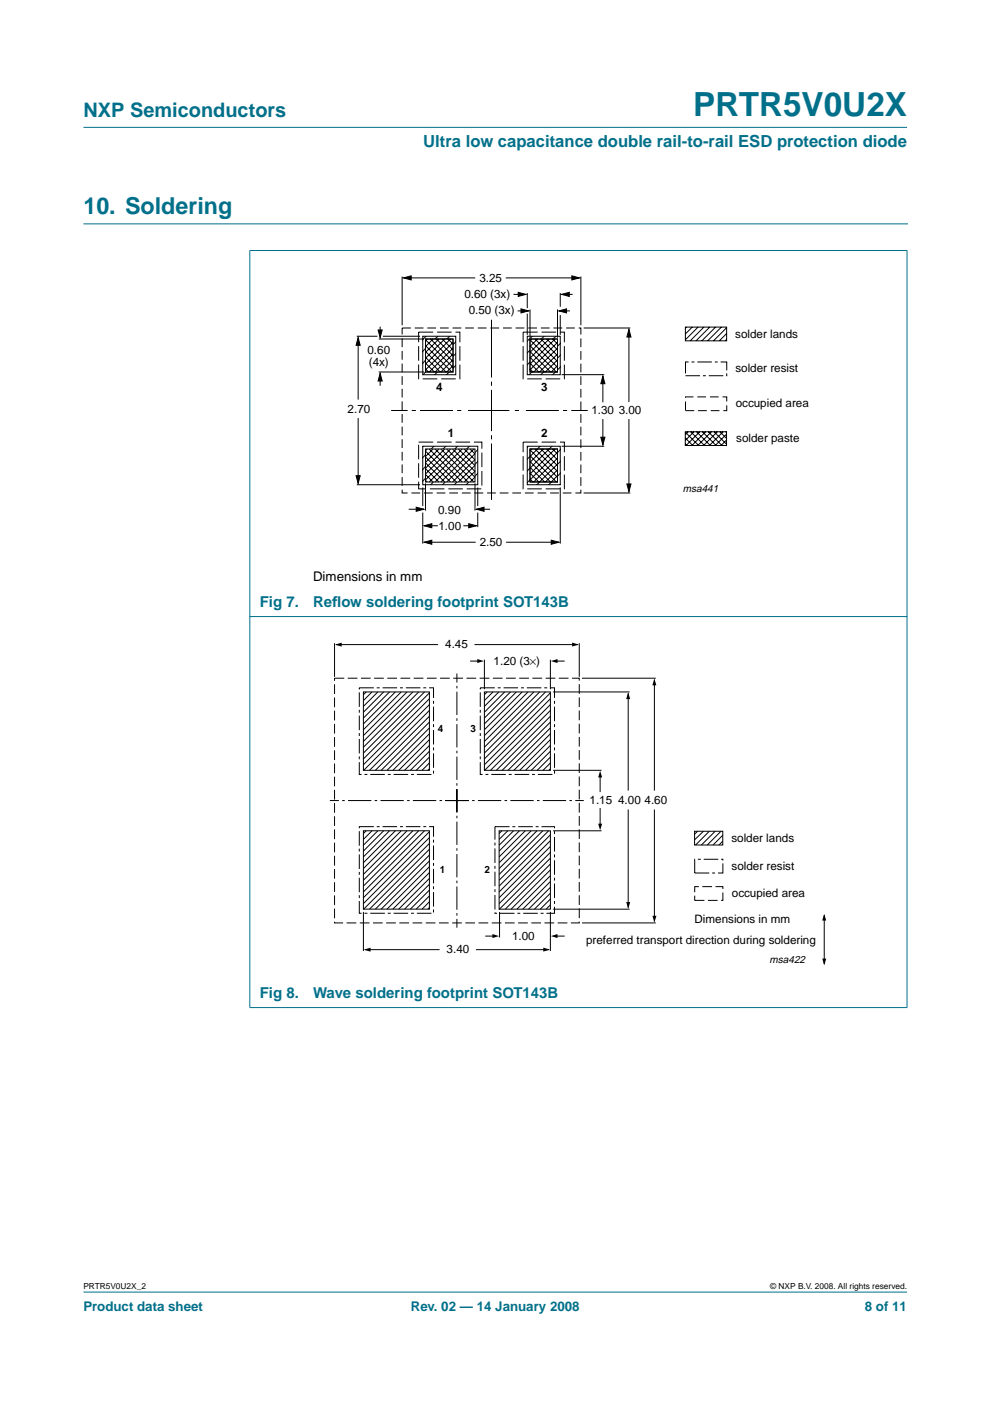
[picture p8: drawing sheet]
<svg xmlns="http://www.w3.org/2000/svg" width="210mm" height="297mm" viewBox="0 0 210 297" stroke-linecap="round" stroke-linejoin="round" font-family="sans-serif">
<g fill="#00708a" stroke="#00708a" stroke-width=".21">
<path d="M17.7 273.9h174.6z"/>
<path d="M17.7 27h174.6z"/>
<path d="M53 53.2v160.4z"/>
<path d="M192.3 53.2v160.4z"/>
<path d="M52.9 53.1h139.5z"/>
<path d="M52.9 130.7h139.5z"/>
<path d="M52.9 213.6h139.5z"/>
</g>
<path d="M17.7 47.5h174.7" fill="none" stroke="#00708a" stroke-width=".21"/>
<g fill="none" stroke="#000" stroke-width=".21">
<path d="M85.3 58.6v10.4M85.6 58.9h15.2M107.2 58.9h15.7M123.2 58.6v10.4M80.3 71.9h9.6M80.3 78.9h9.6M80.6 69.3v2.3M80.6 79.2v2.6M81.2 71.3h7.9M104.2 67.8v12.2M108.9 62.4h2.6M109.7 65.9h2.4"/>
<path d="M111.8 71.3h7v8.2h-7zM111.8 62.1v3.2M111.8 66.5v4.5M112.4 65.6v6M112.5 71.6l-.8 .8M112.9 71.2l-.4 .4M115.4 71.2l-3.7 3.7M117.5 71.6l-5.8 5.8M117.9 71.2l-.4 .4M118.2 65.6v6M118.5 65.9h2.3M118.8 62.1v2.9"/>
<path d="M118.8 66.8v4.2M118.8 72.8l-6.7 6.7M118.8 75.3l-4.2 4.2M118.8 77.8l-1.7 1.7M119.1 79.4h9M119.1 62.4h2.3M123.7 69.5h9.9M127.8 79.7v5.6M133.3 69.8v15.4M75.9 88.6v13.9M82.9 87h3.5M87.3 87h.9"/>
<path d="M89.1 87h6.9M96.9 87h.9M99.3 87h8.7M104.2 80.9v.9M104.2 82.7v8.7M104.2 92.3v.9M104.2 94v12M109.2 87h.8M111.5 87h7M119.1 94.6h9M119.4 87h.8M121.1 87h3.5"/>
<path d="M127.8 88.8v5.5M133.3 88.8v15.4M75.6 102.8h13.5M89.9 115h11M107.3 115h11.2M118.8 103.4v11.9M123.7 104.5h9.9"/>
</g>
<g fill="#000" stroke="#000" stroke-width=".21">
<path d="M85.6 58.9l1.6-.4v.9zM121.2 58.5l1.7 .4-1.7 .5zM80.2 70h.8l-.4 1.6zM109.9 62l1.6 .4-1.6 .4zM110.5 65.5l1.6 .4-1.6 .5zM118.5 65.9l1.6-.4v.9zM119.1 62.4l1.6-.4v.8zM133.3 69.8l.5 1.7h-.9zM80.6 79.2l.4 1.6h-.8zM127.8 79.7l.5 1.7h-.9zM127.4 92.7h.9l-.5 1.6zM75.5 100.9h.9l-.5 1.6z"/>
<path d="M89.9 115l1.7-.5v.9zM116.9 114.5l1.6 .5-1.6 .4zM132.9 102.6h.9l-.5 1.6z"/>
</g>
<path d="M85.3 69.5h37.9v35h-37.9z" fill="none" stroke="#000" stroke-width=".21" stroke-dasharray="1.9 .8" stroke-linecap="butt"/>
<path d="M112.4 71.9h5.8v7h-5.8z" fill="#fff" stroke="#000" stroke-width=".21"/>
<g fill="none" stroke="#000" stroke-width=".21">
<path d="M112.4 71.9h5.8v7h-5.8zM112.4 78.2l.6 .7M112.4 77l1.8 1.9M112.4 75.8l3.1 3.1M112.4 74.5l4.3 4.4M112.4 73.3l5.6 5.6M112.4 72l5.8 5.9M112.7 71.9l-.3 .3M113.4 71.9l4.8 4.7M114 71.9l-1.6 1.6M114.7 71.9l3.5 3.5M115.2 71.9l-2.8 2.8"/>
<path d="M115.9 71.9l2.3 2.3M116.4 71.9l-4 4M117.1 71.9l1.1 1M117.7 71.9l-5.3 5.3M118.2 78.8l-.1 .1M118.2 77.5l-1.3 1.4M118.2 76.3l-2.6 2.6M118.2 75.1l-3.8 3.8M118.2 73.8l-5 5.1M118.2 72.6l-5.8 5.8M111.8 94.6h7v8.2h-7zM112.1 94.6l-.4 .3"/>
<path d="M114.6 94.6l-2.9 2.8M117.1 94.6l-5.4 5.3M118.8 97.8l-5 5M118.8 95.3l-7.1 7.1M118.8 102.8h.1M118.8 100.3l-2.5 2.5"/>
</g>
<path d="M110.9 70.4h8.8v9.9h-8.8z" fill="none" stroke="#000" stroke-width=".21" stroke-dasharray="3.1 .8" stroke-linecap="butt"/>
<path d="M112.4 95.2h5.8v7h-5.8z" fill="#fff" stroke="#000" stroke-width=".21"/>
<g fill="none" stroke="#000" stroke-width=".21">
<path d="M89.6 71.3h7v8.2h-7zM90.4 71.2l-.8 .8M92.5 71.6l-2.9 2.9M92.9 71.2l-.4 .4M95 71.6l-5.4 5.5M95.4 71.2l-.4 .4M96.7 72.4l-7.1 7.1M96.7 77.4l-2.1 2.1M96.7 74.9l-4.6 4.6M112.4 95.2h5.8v7h-5.8zM112.4 99.1l3.1 3.1M112.4 97.8l4.3 4.4"/>
<path d="M112.4 96.6l5.6 5.6M112.4 95.4l5.8 5.8M112.7 95.2l-.3 .4M113.4 95.2l4.8 4.8M114 95.2l-1.6 1.6M114.7 95.2l3.5 3.5M115.2 95.2l-2.8 2.8M115.9 95.2l2.3 2.3M116.4 95.2l-4 4.1M117.1 95.2l1.1 1.1M117.7 95.2l-5.3 5.3M118.2 99.6l-2.6 2.6"/>
<path d="M118.2 98.4l-3.8 3.8M118.2 97.1l-5 5.1M118.2 95.9l-5.8 5.8M112.4 101.6l.6 .6M112.4 100.3l1.8 1.9M118.2 102.1l-.1 .1M118.2 100.9l-1.3 1.3"/>
</g>
<path d="M110.9 93.7h8.8v9.9h-8.8z" fill="none" stroke="#000" stroke-width=".21" stroke-dasharray="3.1 .8" stroke-linecap="butt"/>
<path d="M90.2 71.9h5.8v7h-5.8z" fill="#fff" stroke="#000" stroke-width=".21"/>
<g fill="none" stroke="#000" stroke-width=".21">
<path d="M90.2 71.9h5.8v7h-5.8zM90.2 78.2l.7 .7M90.2 77l1.9 1.9M90.2 75.8l3.1 3.1M90.2 74.5l4.4 4.4M90.2 73.3l5.6 5.6M90.2 72l5.8 5.9M90.6 71.9l-.4 .3M91.3 71.9l4.7 4.7M91.8 71.9l-1.6 1.6M92.5 71.9l3.5 3.5M93.1 71.9l-2.9 2.8"/>
<path d="M93.8 71.9l2.2 2.3M94.3 71.9l-4.1 4M95 71.9l1 1M95.5 71.9l-5.3 5.3M96 78.8v.1M96 77.5l-1.3 1.4M96 76.3l-2.5 2.6M96 75.1l-3.8 3.8M96 73.8l-5 5.1M96 72.6l-5.8 5.8M89.6 94.6h11.7v8.2h-11.7zM92 94.6l-2.4 2.5"/>
<path d="M94.6 94.6l-5 5M97.1 94.6l-7.5 7.4M99.6 94.6l-8.3 8.2M101.3 97.8l-5 5M101.3 95.3l-7.5 7.5M101.3 102.8h.1M101.3 100.3l-2.5 2.5"/>
</g>
<path d="M88.8 70.4h8.7v9.9h-8.7z" fill="none" stroke="#000" stroke-width=".21" stroke-dasharray="3.1 .8" stroke-linecap="butt"/>
<path d="M90.2 95.2h10.5v7h-10.5z" fill="#fff" stroke="#000" stroke-width=".21"/>
<path d="M88.8 93.7h13.4v9.9h-13.4z" fill="none" stroke="#000" stroke-width=".21" stroke-dasharray="3.1 .8" stroke-linecap="butt"/>
<g fill="none" stroke="#000" stroke-width=".21">
<path d="M75.6 71.3h4.4M75.9 71.6v13.1M145.3 69.3h8.8v3h-8.8zM145.5 69.3l-.2 .3M146.8 69.3l-1.5 1.5M148 69.3l-2.7 2.7M149.2 69.3l-2.9 3M150.5 69.3l-2.9 3M151.7 69.3l-2.9 3M153 69.3l-3 3M154.1 72l-.3 .3M154.1 70.7l-1.6 1.6"/>
<path d="M154.1 69.5l-2.8 2.8M90.2 99.4l2.8 2.8M90.2 98.1l4.1 4.1M90.2 96.9l5.3 5.3M90.2 95.7l6.6 6.5M90.6 95.2l-.4 .4M91 95.2l7 7M91.8 95.2l-1.6 1.6M92.2 95.2l7 7M93.1 95.2l-2.9 2.8M93.5 95.2l7 7M94.3 95.2l-4.1 4.1"/>
<path d="M94.7 95.2l6 6M95.5 95.2l-5.3 5.3M95.9 95.2l4.8 4.8M96.8 95.2l-6.6 6.5M97.2 95.2l3.5 3.5M98 95.2l-7 7M98.4 95.2l2.3 2.3M99.2 95.2l-7 7M99.7 95.2l1 1.1M100.5 95.2l-7 7M100.7 99.9l-2.3 2.3M100.7 98.7l-3.5 3.5"/>
<path d="M100.7 97.4l-4.7 4.8M100.7 96.2l-6 6M145.3 91.5h8.7v3h-8.7zM145.3 91.6l2.8 2.9M145.3 92.9l1.6 1.6M145.3 94.1l.4 .4M145.9 91.5l-.6 .6M146.4 91.5l3 3M147.1 91.5l-1.8 1.9M147.7 91.5l2.9 3M148.4 91.5l-2.9 3M148.9 91.5l2.9 3"/>
<path d="M149.6 91.5l-2.9 3M150.2 91.5l2.9 3M150.9 91.5l-3 3M151.4 91.5l2.6 2.7M152.1 91.5l-2.9 3M152.6 91.5l1.4 1.5M153.3 91.5l-2.9 3M153.9 91.5l.1 .2M154 93.3l-1.1 1.2M154 92.1l-2.4 2.4M86.7 108h3.2M89.6 103.4v11.9"/>
<path d="M89.9 111.5h2.9M90.2 101.8l.4 .4M90.2 100.6l1.6 1.6M90.2 102.5v5.8M98.3 111.5h2.7M100.7 101.1l-1 1.1M100.7 102.5v5.8M101 108h2.9M101.3 103.4v8.4M70.9 136.4v7.1M71.2 136.7h21.7M100.6 136.7h21.9"/>
<path d="M102.7 139.9v6.2M116.7 139.9v6.2M122.8 136.4v7.1M77.1 146.7h13.9v16.6h-13.9zM77.6 146.7l-.5 .6M78.9 146.7l-1.8 1.8M80.1 146.7l-3 3.1M81.4 146.7l-4.3 4.3M82.6 146.7l-5.5 5.5M83.8 146.7l-6.7 6.8M85.1 146.7l-8 8M86.3 146.7l-9.2 9.3"/>
<path d="M87.5 146.7l-10.4 10.5M88.8 146.7l-11.7 11.7M90 146.7l-12.9 13M91 159.3l-4 4M91 158.1l-5.2 5.2M91 156.8l-6.5 6.5M91 155.6l-7.7 7.7M91 154.3l-8.9 9M91 153.1l-10.2 10.2M91 151.9l-11.4 11.4M91 150.6l-12.7 12.7M91 149.4l-13.9 14"/>
<path d="M91 148.2l-13.9 13.9M91 146.9l-13.9 14M99.8 140.2h1.7M102.7 146.7h14v16.6h-14zM103.3 146.7l-.6 .6M104.5 146.7l-1.8 1.8M105.8 146.7l-3.1 3.1M107 146.7l-4.3 4.3M108.2 146.7l-5.5 5.5M109.5 146.7l-6.8 6.8M110.7 146.7l-8 8M112 146.7l-9.3 9.3"/>
<path d="M113.2 146.7l-10.5 10.5M114.4 146.7l-11.7 11.7M115.7 146.7l-13 13M116.7 159.3l-4 4M116.7 158.1l-5.3 5.2M116.7 156.8l-6.5 6.5M116.7 155.6l-7.7 7.7M116.7 154.3l-9 9M116.7 153.1l-10.2 10.2M116.7 151.9l-11.5 11.4M116.7 150.6l-12.7 12.7M116.7 149.4l-14 14"/>
<path d="M116.7 148.2l-14 13.9M116.7 146.9l-14 14M117.3 146.7h16.2M117.9 140.2h1.7M123.4 143.8h15.6M133.2 147v20.6M138.7 144.1v23.5M77.1 176.1h13.9v16.7h-13.9zM77.6 176.1l-.5 .6M78.9 176.1l-1.8 1.9M80.1 176.1l-3 3.1M81.4 176.1l-4.3 4.3"/>
<path d="M82.6 176.1l-5.5 5.6M83.8 176.1l-6.7 6.8M85.1 176.1l-8 8.1M86.3 176.1l-9.2 9.3M87.5 176.1l-10.4 10.5M88.8 176.1l-11.7 11.8M90 176.1l-12.9 13M91 177.6l-13.9 14M91 163l-.3 .3M91 161.8l-1.5 1.5M91 160.5l-2.8 2.8M91 178.8l-13.9 14"/>
<path d="M91 176.3l-13.9 14M105.8 176.1h10.9v16.7h-10.9zM106.4 176.1l-.6 .6M107.7 176.1l-1.9 1.9M108.9 176.1l-3.1 3.1M110.1 176.1l-4.3 4.3M111.4 176.1l-5.6 5.6M112.6 176.1l-6.8 6.8M113.8 176.1l-8 8.1M115.1 176.1l-9.3 9.3M116.3 176.1l-10.5 10.5M116.7 163l-.3 .3"/>
<path d="M116.7 161.8l-1.6 1.5M116.7 160.5l-2.8 2.8M116.7 179.5l-10.9 10.8M116.7 178.2l-10.9 10.9M116.7 177l-10.9 10.9M117.3 163.3h10.2M117.3 176.1h10.2M127.2 164.6v3.2M127.2 171.4v3.5M133.2 171.6v20.9M138.7 171.6v23.8M147.3 176.2h5.9v3h-5.9z"/>
<path d="M147.9 176.2l-.6 .7M149.2 176.2l-1.9 1.8M150.4 176.2l-2.9 3M151.6 176.2l-2.9 3M152.9 176.2l-2.9 3M153.2 178.4l-.8 .8M153.2 177.1l-2 2.1M77.1 193.3v8.3M91 187.5l-5.2 5.3M91 185l-7.7 7.8M91 182.5l-10.2 10.3M91 180.1l-12.7 12.7"/>
<path d="M91 192.4l-.3 .4M91 191.2l-1.5 1.6M91 190l-2.8 2.8M91 188.7l-4 4.1M91 186.2l-6.5 6.6M91 183.8l-8.9 9M91 181.3l-11.4 11.5M103 198.5h1.7M105.9 193.3v5.5M116.7 193.3v8.3M116.7 191.9l-.9 .9M116.7 190.6l-2.2 2.2"/>
<path d="M116.7 189.4l-3.4 3.4M116.7 188.1l-4.6 4.7M116.7 186.9l-5.9 5.9M116.7 185.7l-7.1 7.1M116.7 184.4l-8.3 8.4M116.7 183.2l-9.6 9.6M116.7 182l-10.9 10.8M116.7 180.7l-10.9 10.9M117.3 192.8h16.2M117.9 198.5h1.7M123.4 195.7h15.6M174.8 194v10.4"/>
<path d="M77.3 201.3h15.9M100.9 201.3h15.5"/>
</g>
<path d="M75.9 71.6l.5 1.6h-.9zM88.2 107.5l1.7 .5-1.7 .4zM89.9 111.5l1.7-.5v.9zM99.4 111l1.6 .5-1.6 .4zM101 108l1.6-.5v.9z" fill="#000" stroke="#000" stroke-width=".21"/>
<path d="M145.3 76.7h8.8v3h-8.8zM76.2 145.8h15.7v18.4h-15.7zM101.8 145.8h15.8v18.4h-15.8zM76.2 175.3h15.7v18.3h-15.7zM104.9 175.3h12.7v18.3h-12.7zM147.3 182.2h6v2.9h-6z" fill="none" stroke="#000" stroke-width=".21" stroke-dasharray="3.1 .6 .6 .6" stroke-linecap="butt"/>
<path d="M145.3 84.2h8.8v2.9h-8.8z" fill="none" stroke="#000" stroke-width=".21" stroke-dasharray="1.9 .8" stroke-linecap="butt"/>
<g fill="#fff" stroke="#fff" stroke-width=".21">
<path d="M89.3 107.4h.6v1.2h-.6z"/>
<path d="M101 107.4h.6v1.2h-.6z"/>
</g>
<g fill="#000">
<path d="M71 136.7l1.4-.4v.8zM101.2 139.7l1.4 .5-1.4 .4zM116.8 140.2l1.4-.5v.9zM121.3 136.2l1.4 .5-1.4 .4zM133.2 146.8l.4 1.4h-.8zM138.7 143.9l.5 1.4h-.9zM126.8 174.6h.9l-.5 1.4zM127.2 163.4l.5 1.4h-.9zM104.4 198l1.4 .5-1.4 .4zM116.8 198.5l1.4-.5v.9zM132.8 191.3h.8l-.4 1.4zM138.3 194.2h.9l-.5 1.4z"/>
<path d="M174.8 193.8l.4 1.4h-.9zM77.2 201.3l1.4-.4v.9zM115.2 200.9l1.4 .4-1.4 .5zM174.3 203.2h.9l-.4 1.5z"/>
</g>
<path d="M70.9 143.8h51.9v51.9h-51.9zM147.3 188h6v2.9h-6z" fill="none" stroke="#000" stroke-width=".21" stroke-dasharray="2.1 .7" stroke-linecap="butt"/>
<path d="M94.5 169.7h29.3M96.9 167.3v29.4M96.9 172.2v-29.4M99.4 169.7h-29.5" fill="none" stroke="#000" stroke-width=".21" stroke-dasharray="4.9 .7 .5 .7" stroke-linecap="butt"/>
<text font-size="7.1" fill="#00708a" x="147" y="24.7">PRTR5V0U2X</text>
<text font-size="4.9" fill="#00708a" x="17.7" y="45.5">10. Soldering</text>
<text font-size="4.2" fill="#00708a" x="17.7" y="24.9">NXP Semiconductors</text>
<text font-size="3.5" fill="#00708a" x="89.8" y="31.1">Ultra low capacitance double rail-to-rail ESD protection diode</text>
<g font-size="3.2" fill="#00708a">
<text x="55.1" y="128.6">Fig 7.</text>
<text x="66.4" y="128.6">Ref</text>
<text x="70.4" y="128.6">low soldering footprint SOT143B</text>
<text x="55.1" y="211.5">Fig 8.</text>
<text x="66.4" y="211.5">Wave soldering footprint SOT143B</text>
</g>
<text font-size="2.8" x="66.4" y="123.1">Dimensions in mm</text>
<g font-size="2.8" fill="#00708a">
<text x="17.7" y="278">Product data sheet</text>
<text x="87.1" y="278">Rev. 02 — 14 January 2008</text>
<text x="183.4" y="278">8 of 11</text>
</g>
<g font-size="2.5">
<text x="101.6" y="59.7">3.25</text>
<text x="98.5" y="63.1">0.60 (3x)</text>
<text x="99.4" y="66.7">0.50 (3x)</text>
<text x="155.9" y="71.6">solder lands</text>
<text x="77.9" y="75">0.60</text>
<text x="78.2" y="77.7">(4x)</text>
<text x="92.5" y="83">4</text>
<text x="114.8" y="83">3</text>
<text x="155.9" y="78.9">solder resist</text>
<text x="73.7" y="87.6">2.70</text>
<text x="125.4" y="87.8">1.30</text>
<text x="131.2" y="87.8">3.00</text>
<text x="156" y="86.3">occupied area</text>
<text x="94.9" y="92.6">1</text>
<text x="114.8" y="92.6">2</text>
<text x="156.1" y="93.7">solder paste</text>
<text x="92.9" y="108.9">0.90</text>
<text x="93" y="112.3">1.00</text>
<text x="101.7" y="115.7">2.50</text>
<text x="94.4" y="137.4">4.45</text>
<text x="104.7" y="141">1.20 (3×)</text>
<text x="125" y="170.5">1.15</text>
<text x="131.1" y="170.5">4.00</text>
<text x="136.7" y="170.5">4.60</text>
<text x="155.1" y="178.4">solder lands</text>
<text x="155.1" y="184.4">solder resist</text>
<text x="155.2" y="190.2">occupied area</text>
<text x="147.3" y="195.7">Dimensions in mm</text>
<text x="94.7" y="202.1">3.40</text>
<text x="108.6" y="199.2">1.00</text>
<text x="124.3" y="200.1">preferred transport direction during soldering</text>
</g>
<g font-size="2.2">
<text x="144.8" y="104.3">msa441</text>
<text x="163.2" y="204.2">msa422</text>
</g>
<g font-size="2.1">
<text x="92.9" y="155.2">4</text>
<text x="99.8" y="155.2">3</text>
<text x="93.3" y="185.1">1</text>
<text x="102.7" y="185.1">2</text>
</g>
<g font-size="1.8">
<text x="17.7" y="273.4">PRTR5V0U2X_2</text>
<text x="163.3" y="273.4">© NXP B.V. 2008. All rights reserved.</text>
</g>
</svg>
